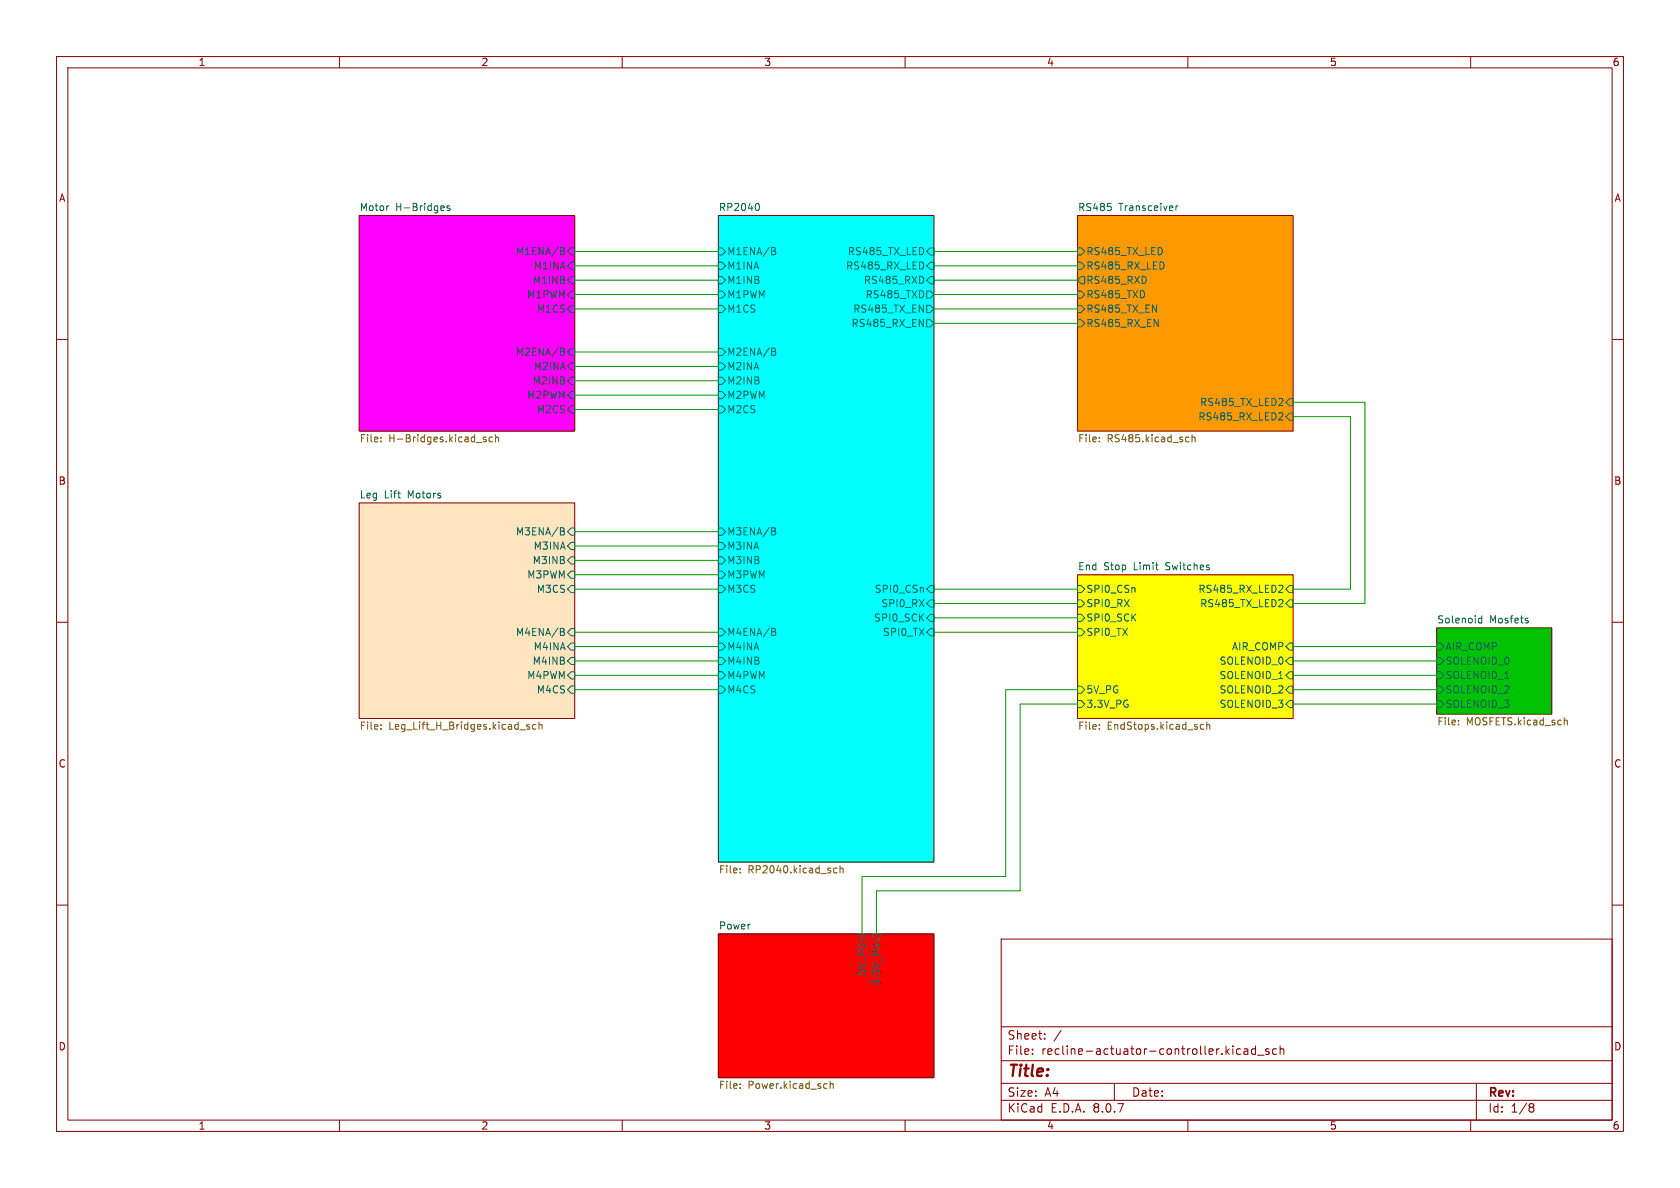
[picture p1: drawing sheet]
<svg xmlns="http://www.w3.org/2000/svg" width="297mm" height="210mm" viewBox="0 0 297 210" stroke-linecap="round" stroke-linejoin="round" font-family="sans-serif">
<g fill="none" stroke="#840000" stroke-width=".18">
<path d="M10 10h277v190h-277zM12 12h273v186h-273zM60 10v2M110 10v2M160 10v2M210 10v2M260 10v2M63.5 38.1h38.1v38.1h-38.1zM127 38.1h38.1v114.3h-38.1zM190.5 38.1h38.1v38.1h-38.1zM10 60h2M285 60h2"/>
<path d="M63.5 88.9h38.1v38.1h-38.1zM10 110h2M190.5 101.6h38.1v25.4h-38.1zM254 111h20.3v15.2h-20.3zM285 110h2M10 160h2M127 165.1h38.1v25.4h-38.1zM177 166h108v32h-108zM285 160h2M60 198v2M110 198v2M160 198v2"/>
<path d="M177 194.5h108M177 191.5h108M177 187.5h108M177 181.5h108M182.5 186.3v.1M182.5 185.5v.1M184.7 183.6v.1M184.7 182.8v.1M187.6 182.1l-1.3 2M197 191.5v3M210 198v2M219.3 185.5l-.4-.1-.3 .3v.4l.1 .2h.6"/>
<path d="M220 185.5h.5l.1 .9M220.6 185.8h-.5a.29 .29 0 0 0-.2 .3 .29 .29 0 0 0 .2 .3l.5-.1M222 185.5l-.5-.1-.3 .3v.4l.2 .2h.6M222 184.9v1.5M222.3 186.5h1.2M224.3 185.5l-.3-.1-.3 .2 .1 .2 .5 .2v.3h-.6M225.7 185.5l-.5-.1-.2 .3v.4l.1 .2h.6M226.3 185.5l.2-.1 .4 .1 .1 .9M226.3 184.9v1.5M260 198v2M261 191.5v6.5M270.6 195.1l.4 .1 .2 .2-.3 .3"/>
<path d="M270.6 195.7h.3M270.9 195.7l.2 .2 .1 .4-.2 .2-.4 .1"/>
</g>
<path d="M190.5 38.1h38.1v38.1h-38.1z" fill="#f90" stroke="#f90" stroke-width=".18"/>
<path d="M190.5 101.6h38.1v25.4h-38.1z" fill="#ff0" stroke="#ff0" stroke-width=".18"/>
<path d="M254 111h20.3v15.2h-20.3z" fill="#00c200" stroke="#00c200" stroke-width=".18"/>
<path d="M127 38.1h38.1v114.3h-38.1z" fill="#0ff" stroke="#0ff" stroke-width=".18"/>
<path d="M127 165.1h38.1v25.4h-38.1z" fill="#f00" stroke="#f00" stroke-width=".18"/>
<path d="M63.5 38.1h38.1v38.1h-38.1z" fill="#f0f" stroke="#f0f" stroke-width=".18"/>
<path d="M63.5 88.9h38.1v38.1h-38.1z" fill="#ffe5bf" stroke="#ffe5bf" stroke-width=".18"/>
<g fill="none" stroke="#006464" stroke-width=".18">
<path d="M68.6 36.4h.1M78.1 36.4h.4v.3l-.6 .1M78.5 37.2h-.4M79.5 36.4h-.3l-.2 .2 .1 .1 .4 .2v.3h-.5M133.9 36a.79 .79 0 0 1 0 1.2M196.4 36.6v.5M207.9 36.4v.8M208.3 36.4l-.4 .2M99.1 43.8l.6 .1v.2l-.2 .3M99.1 44.4h.4M99.5 44.4l.3 .2-.1 .3-.6 .1M100.3 47l.7-.6h.6v1.2h-.6z"/>
<path d="M101 43.8h.6v1.3h-.6l-.7-.6zM101 48.9h.6v1.3h-.6l-.7-.7zM101 51.4h.6v1.3h-.6l-.7-.6zM101 54h.6v1.2h-.6l-.7-.6zM127 43.8h.6l.7 .7-.7 .6h-.6zM127 46.4h.6l.7 .6-.7 .6h-.6zM127 48.9h.6l.7 .6-.7 .7h-.6zM127 51.4h.6l.7 .7-.7 .6h-.6zM127 54h.6l.7 .6-.7 .6h-.6zM136.4 43.8l.6 .1 .1 .2-.3 .3M136.4 44.4h.4M136.8 44.4l.3 .2v.3l-.7 .1"/>
<path d="M162.5 56.5l.7 1.2v-1.2M163.2 49.1v.7M163.2 46.6v.7M163.8 54h.7l.6 .6-.6 .6h-.7zM163.8 51.4h.7l.6 .7-.6 .6h-.7zM163.8 56.5h.7l.6 .7-.6 .6h-.7zM164.5 48.9h.6v1.3h-.6l-.7-.7zM164.5 46.4h.6v1.2h-.6l-.7-.6zM164.5 43.8h.6v1.3h-.6l-.7-.6zM190.5 43.8h.6l.7 .7-.7 .6h-.6zM190.5 46.4h.6l.7 .6-.7 .6h-.6zM190.5 54h.6l.7 .6-.7 .6h-.6z"/>
<path d="M190.5 51.4h.6l.7 .7-.7 .6h-.6zM190.5 56.5h.6l.7 .7-.7 .6h-.6zM191.1 48.9h.7v1.3h-.7l-.6-.7zM202.6 49.1v.7M204 56.5l.8 1.2v-1.2M205.7 46.6v.7M99.1 61.5l.6 .2v.2l-.2 .2M99.1 62.1h.4M99.5 62.1l.3 .3-.1 .3-.6 .1M100.3 69.9l.7-.7h.6v1.3h-.6zM100.3 64.8l.7-.7h.6v1.3h-.6zM101 71.8h.6v1.2h-.6l-.7-.6z"/>
<path d="M101 66.7h.6v1.2h-.6l-.7-.6zM101 61.6h.6v1.3h-.6l-.7-.7zM127 71.8h.6l.7 .6-.7 .6h-.6zM127 61.6h.6l.7 .6-.7 .7h-.6zM127 66.7h.6l.7 .6-.7 .6h-.6zM127 64.1h.6l.7 .7-.7 .6h-.6zM127 69.2h.6l.7 .7-.7 .6h-.6zM136.4 61.5l.6 .2 .1 .2-.3 .2M136.4 62.1h.4M136.8 62.1l.3 .3v.3l-.7 .1M226.3 73h.4l.1 .3-.8 .9h.8M226.6 70.4l.2 .3-.1 .3-.7 .7h.8"/>
<path d="M227.3 73.7l.7-.7h.6v1.3h-.6zM228 70.5h.6v1.3h-.6l-.7-.7zM99.1 93.3l.6 .1v.3l-.2 .2M99.1 93.9h.4M99.5 93.9l.3 .2-.1 .3-.6 .2M100.3 94l.7-.7h.6v1.3h-.6zM101 95.9h.6v1.3h-.6l-.7-.7zM101 98.4h.6v1.3h-.6l-.7-.6zM127 93.3h.6l.7 .7-.7 .6h-.6zM127 95.9h.6l.7 .6-.7 .7h-.6zM127 98.4h.6l.7 .7-.7 .6h-.6zM136.4 93.3l.6 .1 .1 .3-.3 .2"/>
<path d="M136.4 93.9h.4M136.8 93.9l.3 .2v.3l-.7 .2M99.1 111.1l.6 .1v.2l-.2 .3M99.1 111.7h.4M99.5 111.7l.3 .2-.1 .3-.6 .1M100.3 116.8l.7-.6h.6v1.3h-.6zM101 118.7h.6v1.3h-.6l-.7-.6zM101 113.7h.6v1.2h-.6l-.7-.6zM101 111.1h.6v1.3h-.6l-.7-.6zM101 101h.6v1.2h-.6l-.7-.6zM101 103.5h.6v1.3h-.6l-.7-.7zM127 113.7h.6l.7 .6-.7 .6h-.6z"/>
<path d="M127 101h.6l.7 .6-.7 .6h-.6zM127 111.1h.6l.7 .7-.7 .6h-.6zM127 116.2h.6l.7 .6-.7 .7h-.6zM127 118.7h.6l.7 .7-.7 .6h-.6zM127 103.5h.6l.7 .6-.7 .7h-.6zM136.4 111.1l.6 .1 .1 .2-.3 .3M136.4 111.7h.4M136.8 111.7l.3 .2v.3l-.7 .1M164.5 111.1h.6v1.3h-.6l-.7-.6zM164.5 108.6h.6v1.3h-.6l-.7-.7zM164.5 106h.6v1.3h-.6l-.7-.6zM164.5 103.5h.6v1.3h-.6l-.7-.7z"/>
<path d="M190.5 111.1h.6l.7 .7-.7 .6h-.6zM190.5 108.6h.6l.7 .6-.7 .7h-.6zM190.5 106h.6l.7 .7-.7 .6h-.6zM190.5 103.5h.6l.7 .6-.7 .7h-.6zM226.3 103.4l.4 .1 .1 .3-.8 .9h.8M226.6 106l.2 .2-.1 .3-.7 .8h.8M227.3 119.4l.7-.7h.6v1.3h-.6zM227.3 106.7l.7-.7h.6v1.3h-.6zM228 116.2h.6v1.3h-.6l-.7-.7zM228 113.7h.6v1.2h-.6l-.7-.6zM228 103.5h.6v1.3h-.6l-.7-.7zM254 113.7h.6l.7 .6-.7 .6h-.6z"/>
<path d="M254 116.2h.6l.7 .6-.7 .7h-.6zM254 118.7h.6l.7 .7-.7 .6h-.6zM261.4 109.9l.2 .2h.4M262 108.9v1.2M262 109.3h-.4l-.2 .2M270 109.7l.2 .2-.2 .2M270 109.3h.1M101 121.3h.6v1.3h-.6l-.7-.7zM127 121.3h.6l.7 .6-.7 .7h-.6zM190.5 123.8h.6l.7 .7-.7 .6h-.6zM190.5 121.3h.6l.7 .6-.7 .7h-.6zM227.3 124.5l.7-.7h.6v1.3h-.6z"/>
<path d="M228 121.3h.6v1.3h-.6l-.7-.7zM254 121.3h.6l.7 .6-.7 .7h-.6zM254 123.8h.6l.7 .7-.7 .6h-.6zM151.8 165.1h1.2v.6l-.6 .7-.6-.7zM154.3 165.1h1.3v.6l-.7 .7-.6-.7z"/>
</g>
<g fill="none" stroke="#725600" stroke-width=".18">
<path d="M67.3 78v.1M67.3 77.3v.1M85.4 77.5l.6 .4-.2 .2-.4-.1M85.9 77.3h-.3l-.2 .1M87.1 77.3h-.4l-.2 .2 .1 .5h.5M87.6 77.4l.2-.1h.3l.1 .8M87.6 76.8v1.3M194.3 78v.1M194.3 77.3v.1M209.8 77.3h.4M210.2 78l-.4 .1M210.7 77.4l.2-.1h.3l.1 .8"/>
<path d="M210.7 76.8v1.3M67.3 128.1v.1M67.3 128.8v.1M93.1 128.3l.6 .4-.2 .2-.4-.1M93.6 128.1h-.3l-.2 .1M94.7 128.1h-.3l-.3 .2 .2 .5h.4M95.3 128.2l.2-.1h.3v.8M95.3 127.6v1.3M194.3 128.1v.1M194.3 128.8v.1M212.3 128.8l.1 .1 .4-.1M212.8 128.1h-.4l-.1 .1"/>
<path d="M213.3 128.2l.2-.1h.3l.1 .8M213.3 127.6v1.3M257.8 128v.1M257.8 127.4v.1M276.6 127.4h.4l.1 .7M130.8 154.2v.1M130.8 153.5v.1M147.4 154.2l.2 .1 .4-.1M148 153.5h-.4l-.2 .1M148.5 153.6l.2-.1h.3l.1 .8M148.5 153v1.3M130.8 192.3v.1"/>
<path d="M130.8 191.6v.1M146.1 191.6h.1M146.2 192.3l-.1 .1M146.8 191.1v1.3M146.8 191.7l.1-.1h.3l.1 .8"/>
</g>
<g fill="none" stroke="#009600" stroke-width=".18">
<path d="M101.6 49.5h25.4M101.6 52.1h25.4M101.6 47h25.4M101.6 44.5h25.4M101.6 54.6h25.4M165.1 49.5h25.4M165.1 52.1h25.4M165.1 57.2h25.4M165.1 47h25.4M165.1 44.5h25.4M165.1 54.6h25.4M101.6 67.3h25.4"/>
<path d="M101.6 72.4h25.4M101.6 62.2h25.4M101.6 69.9h25.4M101.6 64.8h25.4M228.6 71.1h12.7v35.6h-12.7M228.6 73.7h10.2v30.4h-10.2M101.6 96.5h25.4M101.6 94h25.4M101.6 99.1h25.4M101.6 111.8h25.4M101.6 119.4h25.4M101.6 114.3h25.4"/>
<path d="M101.6 116.8h25.4M101.6 104.1h25.4M101.6 101.6h25.4M165.1 109.2h25.4M165.1 106.7h25.4M165.1 111.8h25.4M165.1 104.1h25.4M228.6 119.4h25.4M228.6 114.3h25.4M228.6 116.8h25.4M101.6 121.9h25.4M190.5 121.9h-12.7v33h-25.4v10.2"/>
<path d="M190.5 124.5h-10.2v33h-25.4v7.6M228.6 124.5h25.4M228.6 121.9h25.4"/>
</g>
<text font-size="2.8" fill="#840000" x="178" y="190.9">Title:</text>
<g font-size="2.1" fill="#840000">
<text x="178" y="184">Sheet:</text>
<text x="178" y="186.7">File:</text>
<text x="184.1" y="186.7">recline-actuator-controller.kicad_sch</text>
<text x="178" y="196.9">KiCad</text>
<text x="178" y="194.1">Size:</text>
<text x="184.7" y="194.1">A4</text>
<text x="185.7" y="196.9">E.D.A.</text>
<text x="193.3" y="196.9">8.0.7</text>
<text x="200" y="194.1">Date:</text>
<text x="263" y="194.3">Rev:</text>
<text x="263" y="196.9">Id:</text>
<text x="267.1" y="196.9">1/8</text>
</g>
<g font-size="1.8" fill="#840000">
<text x="35" y="11.9">1</text>
<text x="85" y="11.9">2</text>
<text x="135" y="11.9">3</text>
<text x="185" y="11.9">4</text>
<text x="235" y="11.9">5</text>
<text x="285" y="11.9">6</text>
<text x="10.3" y="35.9">A</text>
<text x="285.3" y="35.9">A</text>
<text x="10.3" y="85.9">B</text>
<text x="285.3" y="85.9">B</text>
<text x="10.3" y="135.9">C</text>
<text x="285.3" y="135.9">C</text>
<text x="10.3" y="185.9">D</text>
<text x="285.3" y="185.9">D</text>
<text x="35" y="199.9">1</text>
<text x="85" y="199.9">2</text>
<text x="135" y="199.9">3</text>
<text x="185" y="199.9">4</text>
<text x="235" y="199.9">5</text>
<text x="285" y="199.9">6</text>
</g>
<g font-size="1.8" fill="#006464">
<text x="63.5" y="37.4">Motor</text>
<text x="69.9" y="37.4">H-Bridges</text>
<text x="127" y="37.4">RP2040</text>
<text x="190.5" y="37.4">RS485</text>
<text x="197.8" y="37.4">Transceiver</text>
<text x="91.1" y="45.3">M1ENA/B</text>
<text x="94.3" y="47.9">M1INA</text>
<text x="128.5" y="45.3">M1ENA/B</text>
<text x="128.5" y="47.9">M1INA</text>
<text x="149.5" y="47.9">RS485_RX_LED</text>
<text x="149.8" y="45.3">RS485_TX_LED</text>
<text x="192" y="45.3">RS485_TX_LED</text>
<text x="192" y="47.9">RS485_RX_LED</text>
<text x="93.1" y="52.9">M1PWM</text>
<text x="94.1" y="50.4">M1INB</text>
<text x="128.5" y="50.4">M1INB</text>
<text x="128.5" y="52.9">M1PWM</text>
<text x="152.6" y="50.4">RS485_RXD</text>
<text x="152.9" y="52.9">RS485_TXD</text>
<text x="192" y="50.4">RS485_RXD</text>
<text x="192" y="52.9">RS485_TXD</text>
<text x="94.8" y="55.5">M1CS</text>
<text x="128.5" y="55.5">M1CS</text>
<text x="150.4" y="58">RS485_RX_EN</text>
<text x="150.7" y="55.5">RS485_TX_EN</text>
<text x="192" y="55.5">RS485_TX_EN</text>
<text x="192" y="58">RS485_RX_EN</text>
<text x="91.1" y="63.1">M2ENA/B</text>
<text x="94.3" y="65.6">M2INA</text>
<text x="128.5" y="63.1">M2ENA/B</text>
<text x="128.5" y="65.6">M2INA</text>
<text x="93.1" y="70.7">M2PWM</text>
<text x="94.1" y="68.2">M2INB</text>
<text x="128.5" y="68.2">M2INB</text>
<text x="128.5" y="70.7">M2PWM</text>
<text x="212.1" y="72">RS485_TX_LED2</text>
<text x="94.8" y="73.3">M2CS</text>
<text x="128.5" y="73.3">M2CS</text>
<text x="211.8" y="74.5">RS485_RX_LED2</text>
<text x="63.5" y="88.2">Leg</text>
<text x="67.9" y="88.2">Lift</text>
<text x="72.2" y="88.2">Motors</text>
<text x="91.1" y="94.8">M3ENA/B</text>
<text x="128.5" y="94.8">M3ENA/B</text>
<text x="94.1" y="99.9">M3INB</text>
<text x="94.3" y="97.4">M3INA</text>
<text x="128.5" y="97.4">M3INA</text>
<text x="128.5" y="99.9">M3INB</text>
<text x="190.5" y="100.9">End</text>
<text x="195.1" y="100.9">Stop</text>
<text x="200.5" y="100.9">Limit</text>
<text x="206.3" y="100.9">Switches</text>
<text x="93.1" y="102.5">M3PWM</text>
<text x="94.8" y="105">M3CS</text>
<text x="128.5" y="102.5">M3PWM</text>
<text x="128.5" y="105">M3CS</text>
<text x="154.5" y="105">SPI0_CSn</text>
<text x="155.7" y="107.5">SPI0_RX</text>
<text x="192" y="107.5">SPI0_RX</text>
<text x="192" y="105">SPI0_CSn</text>
<text x="211.8" y="105">RS485_RX_LED2</text>
<text x="212.1" y="107.5">RS485_TX_LED2</text>
<text x="91.1" y="112.6">M4ENA/B</text>
<text x="128.5" y="112.6">M4ENA/B</text>
<text x="154.4" y="110.1">SPI0_SCK</text>
<text x="156" y="112.6">SPI0_TX</text>
<text x="192" y="112.6">SPI0_TX</text>
<text x="192" y="110.1">SPI0_SCK</text>
<text x="254" y="110.3">Solenoid</text>
<text x="263.3" y="110.3">Mosfets</text>
<text x="94.1" y="117.7">M4INB</text>
<text x="94.3" y="115.2">M4INA</text>
<text x="128.5" y="115.2">M4INA</text>
<text x="128.5" y="117.7">M4INB</text>
<text x="215.5" y="117.7">SOLENOID_0</text>
<text x="217.7" y="115.2">AIR_COMP</text>
<text x="255.5" y="115.2">AIR_COMP</text>
<text x="255.5" y="117.7">SOLENOID_0</text>
<text x="93.1" y="120.2">M4PWM</text>
<text x="94.8" y="122.8">M4CS</text>
<text x="128.5" y="120.2">M4PWM</text>
<text x="128.5" y="122.8">M4CS</text>
<text x="192" y="125.3">3.3V_PG</text>
<text x="192" y="122.8">5V_PG</text>
<text x="215.5" y="120.2">SOLENOID_1</text>
<text x="215.5" y="125.3">SOLENOID_3</text>
<text x="215.5" y="122.8">SOLENOID_2</text>
<text x="255.5" y="120.2">SOLENOID_1</text>
<text x="255.5" y="122.8">SOLENOID_2</text>
<text x="255.5" y="125.3">SOLENOID_3</text>
<text x="127" y="164.4">Power</text>
<text x="153.3" y="172.6" transform="rotate(-90 153.3 172.6)">5V_PG</text>
<text x="155.8" y="174.4" transform="rotate(-90 155.8 174.4)">3.3V_PG</text>
</g>
<g font-size="1.8" fill="#725600">
<text x="63.5" y="78.5">File:</text>
<text x="68.7" y="78.5">H-Bridges.kicad_sch</text>
<text x="190.5" y="78.5">File:</text>
<text x="195.7" y="78.5">RS485.kicad_sch</text>
<text x="63.5" y="129.3">File:</text>
<text x="68.7" y="129.3">Leg_Lift_H_Bridges.kicad_sch</text>
<text x="190.5" y="129.3">File:</text>
<text x="195.7" y="129.3">EndStops.kicad_sch</text>
<text x="254" y="128.5">File:</text>
<text x="259.2" y="128.5">MOSFETS.kicad_sch</text>
<text x="127" y="154.7">File:</text>
<text x="132.2" y="154.7">RP2040.kicad_sch</text>
<text x="127" y="192.8">File:</text>
<text x="132.2" y="192.8">Power.kicad_sch</text>
</g>
</svg>
